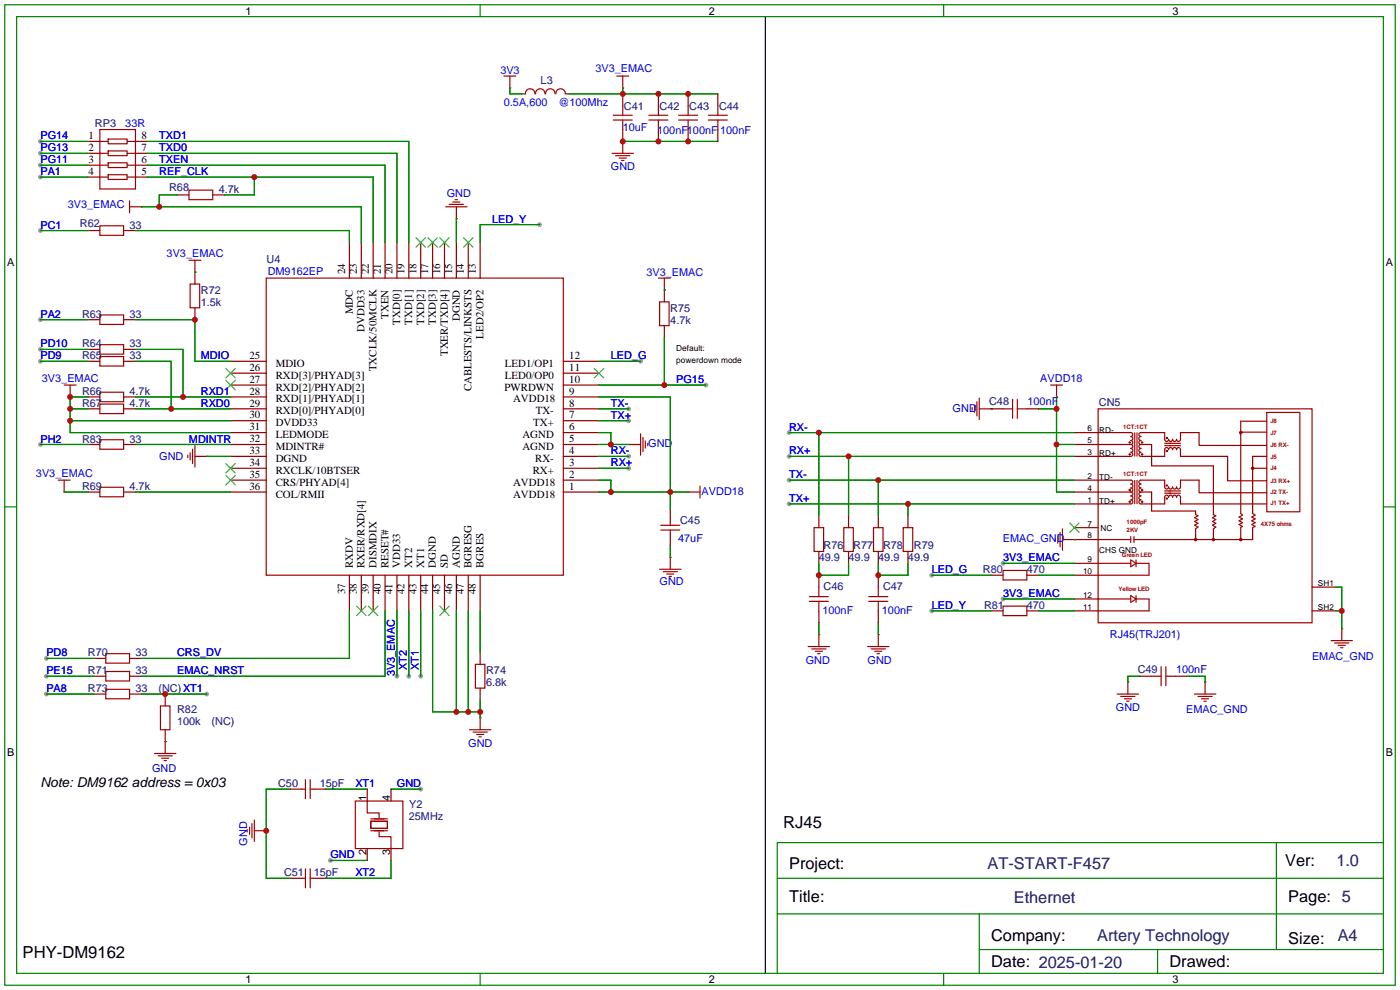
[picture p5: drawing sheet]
<svg xmlns="http://www.w3.org/2000/svg" width="299mm" height="212mm" viewBox="0 0 299 212" stroke-linecap="round" stroke-linejoin="round" font-family="sans-serif">
<g fill="#999">
<circle cx="8.6" cy="30.2" r=".51"/>
<circle cx="8.6" cy="32.8" r=".51"/>
<circle cx="8.6" cy="35.3" r=".51"/>
<circle cx="8.6" cy="37.8" r=".51"/>
<circle cx="8.6" cy="49.3" r=".51"/>
<circle cx="8.6" cy="68.3" r=".51"/>
<circle cx="8.6" cy="74.7" r=".51"/>
<circle cx="8.6" cy="77.2" r=".51"/>
<circle cx="9.9" cy="140.7" r=".51"/>
<circle cx="9.9" cy="144.5" r=".51"/>
<circle cx="84.8" cy="144.5" r=".51"/>
<circle cx="9.9" cy="148.3" r=".51"/>
<circle cx="168.7" cy="107.7" r=".51"/>
<circle cx="168.7" cy="102.6" r=".51"/>
<circle cx="168.7" cy="97.5" r=".51"/>
<circle cx="168.7" cy="92.5" r=".51"/>
<circle cx="199.1" cy="122.9" r=".51"/>
<circle cx="199.1" cy="130.6" r=".51"/>
<circle cx="214.4" cy="128" r=".51"/>
<circle cx="214.4" cy="120.4" r=".51"/>
<circle cx="89.9" cy="144.5" r=".51"/>
<circle cx="87.4" cy="144.5" r=".51"/>
<circle cx="115.3" cy="48" r=".51"/>
<circle cx="134.4" cy="97.5" r=".51"/>
<circle cx="134.4" cy="100.1" r=".51"/>
<circle cx="134.4" cy="87.4" r=".51"/>
<circle cx="134.4" cy="89.9" r=".51"/>
<circle cx="150.9" cy="82.3" r=".51"/>
<circle cx="136.9" cy="77.2" r=".51"/>
<circle cx="8.6" cy="95" r=".51"/>
<circle cx="44.2" cy="148.3" r=".51"/>
<circle cx="70.6" cy="183.9" r=".51"/>
<circle cx="89.9" cy="168.7" r=".51"/>
</g>
<g fill="none" stroke="#a10000" stroke-width=".25">
<path d="M107.7 16.3h2.5M109 16.3v2.5M131.8 16.3h2.6M133.1 16.3v2.5M21.3 32.8h1.8M21.3 27.7h7.7v12.7h-7.7zM21.3 30.2h1.8M21.3 35.3h1.8M21.3 37.8h1.8M23.1 29.7h4.1v1h-4.1zM23.1 32.3h4.1v1h-4.1zM23.1 34.8h4.1v1h-4.1z"/>
<path d="M23.1 37.3h4.1v1.1h-4.1zM27.2 32.8h1.8M27.2 30.2h1.8M27.2 35.3h1.8M27.2 37.8h1.8M112.3 20.1a1.01 1.01 0 0 1 1-1.1 1.01 1.01 0 0 1 1 1.1M114.5 20.1a1.01 1.01 0 0 1 1-1.1 1.01 1.01 0 0 1 1 1.1M116.6 20.1a1.01 1.01 0 0 1 1-1.1 1.01 1.01 0 0 1 1 1.1M118.8 20.1a1.01 1.01 0 0 1 1-1.1 1.01 1.01 0 0 1 1 1.1M130.8 32.8h4.6M131.1 24.6h4M131.1 25.7h4"/>
<path d="M131.6 33.3h3M132.3 33.8h1.6M132.8 34.3h.5M133.1 22.6v2M133.1 25.7v2M133.1 30.2v2.6M138.7 24.6h4M138.7 25.7h4M140.7 22.6v2M140.7 25.7v2M145 24.6h4.1M145 25.7h4.1"/>
<path d="M147.1 22.6v2M147.1 25.7v2M151.4 24.6h4M151.4 25.7h4M153.4 22.6v2M153.4 25.7v2M21.3 48.3h5.1v2h-5.1zM27.7 44.2h2.5M27.7 42.9v2.6M40.4 40.6h5.1v2.1h-5.1zM40.4 55.6h2.5M41.7 55.6v2.6"/>
<path d="M56.9 59.4h63.5v63.5h-63.5zM95.2 44.2h4.6M96 43.7h3.1M96.8 43.2h1.5M97.3 42.7h.5M97.5 44.2v2.5M140.7 59.4h2.6M142 59.4v2.6M21.3 67.3h5.1v2h-5.1zM21.3 73.7h5.1v2h-5.1zM21.3 76.2h5.1v2h-5.1zM40.6 60.7h2.1v5.1h-2.1z"/>
<path d="M141 64.5h2v5.1h-2zM13.7 82.3h2.6M15 82.3v2.5M21.3 83.8h5.1v2.1h-5.1zM21.3 86.4h5.1v2h-5.1zM21.3 94h5.1v2h-5.1zM40.1 97.3v.5M40.6 96.8v1.5M41.1 96v3.1M41.7 97.5h2.5M41.7 95.2v4.6M134.4 95h2.5"/>
<path d="M136.9 92.7v4.6M137.4 93.5v3M137.9 94.2v1.6M138.4 94.7v.5M207.8 87.1v.5M208.3 86.6v1.5M208.8 85.9v3M209.3 87.4h2.5M209.3 85.1v4.6M214.4 87.4h2M216.4 85.3v4.1M217.4 87.4h2.1"/>
<path d="M217.4 85.3v4.1M224.5 82.3h2.6M225.8 82.3v2.5M234.7 87.4h45.7v45.7h-45.7zM234.7 92.5h7a.42 .42 0 0 1 .4 .4 .42 .42 0 0 1-.4 .4 .43 .43 0 0 1 .4 .4 .43 .43 0 0 1-.4 .4 .43 .43 0 0 1 .4 .5 .43 .43 0 0 1-.4 .4M234.7 95h7M241.7 95a.42 .42 0 0 1 .4 .4 .42 .42 0 0 1-.4 .4 .43 .43 0 0 1 .4 .5 .43 .43 0 0 1-.4 .4M241.7 96.7a.43 .43 0 0 1 .4 .4 .43 .43 0 0 1-.4 .4h-7M242.5 92.5v5M243 92.5v5M243.9 95a.43 .43 0 0 1-.5-.4 .43 .43 0 0 1 .5-.5 .43 .43 0 0 1-.5-.4 .43 .43 0 0 1 .5-.4 .42 .42 0 0 1-.5-.4 .42 .42 0 0 1 .5-.4h5v1.4a.42 .42 0 0 0 .4 .4 .42 .42 0 0 0 .5-.4 .43 .43 0 0 0 .4 .4 .43 .43 0 0 0 .4-.4 .43 .43 0 0 0 .4 .4 .43 .43 0 0 0 .5-.4 .42 .42 0 0 0 .4 .4 .42 .42 0 0 0 .4-.4v-1.4h4v2.7h14.4M243.9 95h2.2v4.6h13.2v10.4l.5 .2-.7 .4 .7 .4-.7 .5 .7 .3-.7 .4 .7 .4-.5 .4v2.3"/>
<path d="M243.9 96.7a.43 .43 0 0 0-.5 .4 .43 .43 0 0 0 .5 .4h5v-1.4a.42 .42 0 0 1 .4-.5 .42 .42 0 0 1 .5 .5 .43 .43 0 0 1 .4-.4 .43 .43 0 0 1 .4 .4 .43 .43 0 0 1 .4-.5 .43 .43 0 0 1 .5 .5 .42 .42 0 0 1 .4-.4 .42 .42 0 0 1 .4 .4v1.5M243.9 95a.42 .42 0 0 0-.5 .4 .42 .42 0 0 0 .5 .4 .43 .43 0 0 0-.5 .5 .43 .43 0 0 0 .5 .4M248.9 95.2h3.4M248.9 94.7h3.4M252.3 97.5h10.1v5.3h8.3M265.2 92.4h5.5M270.7 88.1h7.1v21.3h-7.1zM270.7 97.5h-3v12.2l.5 .4-.7 .4 .7 .4-.7 .4 .7 .4-.7 .4 .7 .4-.5 .3v2.5h-25.3M270.7 90h-5.5v19.7l.3 .4-.7 .4 .7 .4-.7 .4 .7 .4-.7 .4 .7 .4-.3 .2v2.6M12.4 102.6h2.6M13.7 102.6v2.6M21.3 104.1h5.1v2.1h-5.1z"/>
<path d="M141.2 113.3h4.1M141.2 112.3h4.1M143.3 111.5v.8M143.3 113.3v.7M143.3 119.1v2.6M147.1 105.2h2.5M149.6 103.9v2.5M174 112.8h2v5.1h-2zM180.3 112.8h2.1v5.1h-2.1zM186.7 112.8h2v5.1h-2zM193 112.8h2.1v5.1h-2.1zM225.6 115.1v.5"/>
<path d="M226.1 114.6v1.5M226.6 113.8v3M227.1 115.3h2.5M227.1 113v4.6M234.7 102.6h7a.42 .42 0 0 1 .4 .4 .42 .42 0 0 1-.4 .5 .43 .43 0 0 1 .4 .4 .43 .43 0 0 1-.4 .4 .43 .43 0 0 1 .4 .4 .43 .43 0 0 1-.4 .5M234.7 115.3h7M234.7 105.2h7M241.7 105.2a.42 .42 0 0 1 .4 .4 .42 .42 0 0 1-.4 .4 .43 .43 0 0 1 .4 .4 .43 .43 0 0 1-.4 .4 .43 .43 0 0 1 .4 .5 .43 .43 0 0 1-.4 .4h-7M241.7 114.7v1.3M241.7 119.7l1.1 .7-1.1 .7zM242.4 114.7v1.3M242.5 102.7v5"/>
<path d="M242.8 119.7v1.4M243 102.7v5M243.9 105.2a.43 .43 0 0 1-.5-.5 .43 .43 0 0 1 .5-.4 .43 .43 0 0 1-.5-.4 .43 .43 0 0 1 .5-.4 .42 .42 0 0 1-.5-.5 .42 .42 0 0 1 .5-.4h5v1.5a.42 .42 0 0 0 .4 .4 .42 .42 0 0 0 .5-.4 .43 .43 0 0 0 .4 .4 .43 .43 0 0 0 .4-.4 .43 .43 0 0 0 .4 .4 .43 .43 0 0 0 .5-.4 .42 .42 0 0 0 .4 .4 .42 .42 0 0 0 .4-.4v-1.5h4v2.7h14.4M243.9 105.2h2.2v4h9.4v.8l.5 .2-.7 .4 .7 .4-.7 .5 .7 .3-.7 .4 .7 .4-.5 .4v2.3M243.9 105.2a.42 .42 0 0 0-.5 .4 .42 .42 0 0 0 .5 .4 .43 .43 0 0 0-.5 .4 .43 .43 0 0 0 .5 .4 .43 .43 0 0 0-.5 .5 .43 .43 0 0 0 .5 .4h5v-1.4a.42 .42 0 0 1 .4-.5 .42 .42 0 0 1 .5 .5 .43 .43 0 0 1 .4-.5 .43 .43 0 0 1 .4 .5 .43 .43 0 0 1 .4-.5 .43 .43 0 0 1 .5 .5 .42 .42 0 0 1 .4-.5 .42 .42 0 0 1 .4 .5v1.4h18.4M248.9 105.4h3.4M248.9 104.9h3.4M267.7 100.1h3.1M22.6 139.7h5.1v2h-5.1zM141 121.7h4.5M141.7 122.2h3.1M142.5 122.7h1.5"/>
<path d="M143 123.2h.5M172.7 138.2h4.6M173 127.5h4M173 128.5h4M173.5 138.7h3M174.2 139.2h1.6M174.8 139.7h.5M175 125.5v2M175 128.5v2.1M175 135.6v2.6M185.4 138.2h4.6M185.7 127.5h4"/>
<path d="M185.7 128.5h4M186.2 138.7h3M186.9 139.2h1.6M187.5 139.7h.5M187.7 125.5v2M187.7 128.5v2.1M187.7 135.6v2.6M214.4 121.9h5.1v2.1h-5.1zM214.4 129.5h5.1v2.1h-5.1zM234.7 120.4h7M234.7 128h7M241.7 127.3l1.1 .7-1.1 .7z"/>
<path d="M242.8 120.4h2.8v2.5h-10.9M242.8 127.3v1.4M242.8 128h2.8v2.6h-10.9M284.5 136.9h4.6M285.2 137.4h3.1M286 137.9h1.5M286.5 138.4h.5M286.8 134.4v2.5M22.6 143.5h5.1v2h-5.1zM22.6 147.3h5.1v2.1h-5.1zM34.3 150.9h2v5.1h-2zM35.3 158.5v2.5"/>
<path d="M100.3 156h4.6M101.1 156.5h3M101.6 142h2v5.1h-2zM101.9 157h1.5M102.4 157.5h.5M102.6 153.4v2.6M238.8 148.3h4.5M239.5 148.8h3.1M240.3 149.4h1.5M240.8 149.9h.5M241 145.8v2.5M246.1 144.5h2.1"/>
<path d="M248.2 142.5v4.1M249.2 144.5h2M249.2 142.5v4.1M255.3 148.3h4.5M256 148.8h3.1M256.8 149.4h1.5M257.3 149.9h.5M257.6 145.8v2.5M33 161h4.6M33.8 161.5h3M34.5 162.1h1.6M35.1 162.6h.5"/>
<path d="M52.8 177.3v.5M53.3 176.8v1.5M53.8 176v3.1M54.4 177.5h2.5M54.4 175.3v4.5M64.5 168.7h.8M65.3 166.6v4.1M66.3 166.6v4.1M66.3 168.7h.8M75.9 171.2h10.2v10.2h-10.2zM78.5 171.2v2.5h2.5v1.1M79.2 175.5h3.6v1.5h-3.6z"/>
<path d="M79.2 177.5h3.6M79.2 175h3.6M81 177.8v1h2.6v2.6M64.5 187.7h.8M65.3 185.7v4M66.3 185.7v4M66.3 187.7h.8"/>
<circle cx="241.4" cy="94.6" r=".13"/>
<circle cx="241.4" cy="97.1" r=".13"/>
<circle cx="244.1" cy="94.6" r=".13"/>
<circle cx="244.1" cy="97.1" r=".13"/>
<circle cx="249.4" cy="96.4" r=".13"/>
<circle cx="249.4" cy="93.6" r=".13"/>
<circle cx="265.2" cy="92.5" r=".25"/>
<circle cx="241.4" cy="107.2" r=".13"/>
<circle cx="241.4" cy="104.7" r=".13"/>
<circle cx="244.1" cy="107.2" r=".13"/>
<circle cx="244.1" cy="104.7" r=".13"/>
<circle cx="249.4" cy="106.6" r=".13"/>
<circle cx="249.4" cy="103.8" r=".13"/>
<circle cx="255.5" cy="115.3" r=".25"/>
<circle cx="259.3" cy="115.3" r=".25"/>
<circle cx="265.2" cy="115.3" r=".25"/>
<circle cx="267.7" cy="100.1" r=".25"/>
</g>
<g fill="none" stroke="#870000" stroke-width=".25">
<path d="M109 18.8h.1M133.1 18.8h.1M18.8 30.2h2.5M18.8 32.8h2.5M18.8 35.3h2.5M18.8 37.8h2.5M29 30.2h2.5M29 32.8h2.5M29 35.3h2.5M29 37.8h2.5M111.5 20.1h.8M120.9 20.1h.8"/>
<path d="M133.1 30.2h.1M133.1 20.1v2.5M133.1 27.7v2.5M140.7 20.1v2.5M140.7 27.7v2.5M147.1 20.1v2.5M147.1 27.7v2.5M153.4 20.1v2.5M153.4 27.7v2.5M18.8 49.3h2.5M26.4 49.3h2.6M30.2 44.2h.1"/>
<path d="M37.8 41.7h2.6M41.7 58.2h.1M41.7 58.2v2.5M45.5 41.7h2.5M74.7 51.8v7.6M77.2 51.8v7.6M79.8 51.8v7.6M82.3 51.8v7.6M84.8 51.8v7.6M87.4 51.8v7.6M89.9 51.8v7.6M92.5 51.8v7.6"/>
<path d="M95 51.8v7.6M97.5 46.7h.1M97.5 51.8v7.6M100.1 51.8v7.6M102.6 51.8v7.6M18.8 77.2h2.5M18.8 68.3h2.5M18.8 74.7h2.5M26.4 77.2h2.6M26.4 68.3h2.6M26.4 74.7h2.6M41.7 65.8v2.5"/>
<path d="M49.3 79.8h7.6M49.3 77.2h7.6M120.4 79.8h7.6M120.4 77.2h7.6M142 62h.1M142 62v2.5M142 69.6v2.5M15 84.8h.1M18.8 95h2.5M18.8 87.4h2.5M18.8 84.8h2.5M26.4 95h2.6"/>
<path d="M26.4 87.4h2.6M26.4 84.8h2.6M44.2 97.5h.1M49.3 97.5h7.6M49.3 95h7.6M49.3 89.9h7.6M49.3 87.4h7.6M49.3 84.8h7.6M49.3 92.5h7.6M49.3 82.3h7.6M120.4 97.5h7.6M120.4 95h7.6"/>
<path d="M120.4 89.9h7.6M120.4 87.4h7.6M120.4 84.8h7.6M120.4 92.5h7.6M120.4 82.3h7.6M134.4 95h.1M211.8 87.4h.1M211.8 87.4h2.6M219.5 87.4h2.5M225.8 84.8h.1M229.6 97.5h5.1M229.6 95h5.1"/>
<path d="M229.6 92.5h5.1M13.7 105.2h.1M18.8 105.2h2.5M26.4 105.2h2.6M49.3 105.2h7.6M49.3 102.6h7.6M49.3 100.1h7.6M120.4 105.2h7.6M120.4 102.6h7.6M120.4 100.1h7.6M143.3 119.1h.1M143.3 109v2.5"/>
<path d="M143.3 114v2.6M147.1 105.2h.1M175 110.2v2.6M175 117.9v2.5M181.4 110.2v2.6M181.4 117.9v2.5M187.7 110.2v2.6M187.7 117.9v2.5M194.1 110.2v2.6M194.1 117.9v2.5M229.6 115.3h.1M229.6 105.2h5.1"/>
<path d="M229.6 102.6h5.1M229.6 107.7h5.1M229.6 112.8h5.1M229.6 115.3h5.1M74.7 122.9v7.7M77.2 122.9v7.7M79.8 122.9v7.7M82.3 122.9v7.7M84.8 122.9v7.7M87.4 122.9v7.7M89.9 122.9v7.7M92.5 122.9v7.7"/>
<path d="M95 122.9v7.7M97.5 122.9v7.7M100.1 122.9v7.7M102.6 122.9v7.7M102.6 139.4v2.6M175 135.6h.1M175 122.9v2.6M175 130.6v2.5M187.7 135.6h.1M187.7 122.9v2.6M187.7 130.6v2.5M211.8 122.9h2.6"/>
<path d="M211.8 130.6h2.6M219.5 122.9h2.5M219.5 130.6h2.5M229.6 120.4h5.1M229.6 122.9h5.1M229.6 130.6h5.1M229.6 128h5.1M280.4 130.6h5.1M280.4 125.5h5.1M286.8 134.4h.1M20.1 140.7h2.5M20.1 144.5h2.5"/>
<path d="M20.1 148.3h2.5M27.7 140.7h2.5M27.7 144.5h2.5M27.7 148.3h2.5M35.3 158.5h.1M35.3 148.3v2.6M35.3 156v2.5M102.6 153.4h.1M102.6 147.1v2.5M241 145.8h.1M243.6 144.5h2.5M251.2 144.5h2.5"/>
<path d="M257.6 145.8h.1M56.9 177.5h.1M62 168.7h2.5M67.1 168.7h2.5M78.5 168.7v2.5M83.6 168.7v2.5M62 187.7h2.5M67.1 187.7h2.5M78.5 181.4v2.5M83.6 181.4v2.5"/>
</g>
<g fill="none" stroke="#3c3" stroke-width=".25">
<path d="M88.9 50.8l2 2M90.9 50.8l-2 2M91.4 50.8l2.1 2M93.5 50.8l-2.1 2M94 50.8l2 2M96 50.8l-2 2M99.1 50.8l2 2M101.1 50.8l-2 2M48.3 78.7l2 2.1M50.3 78.7l-2 2.1M127 78.7l2 2.1M129 78.7l-2 2.1"/>
<path d="M48.3 81.3l2 2M48.3 99.1l2 2M50.3 81.3l-2 2M50.3 99.1l-2 2M48.3 101.6l2 2M50.3 101.6l-2 2M228.6 111.8l2 2M230.6 111.8l-2 2M76.2 129.5l2 2.1M78.2 129.5l-2 2.1M78.7 129.5l2.1 2.1M80.8 129.5l-2.1 2.1"/>
<path d="M94 129.5l2 2.1M96 129.5l-2 2.1"/>
</g>
<path d="M163.6 3.6v204.4" fill="none" stroke="#000" stroke-width=".25"/>
<g fill="none" stroke="#008700" stroke-width=".25">
<path d="M109 18.8v1.3h2.5M133.1 18.8v1.3M8.6 30.2h10.2M8.6 32.8h10.2M8.6 35.3h10.2M8.6 37.8h10.2M31.5 30.2h55.9v21.6M31.5 32.8h53.3v19M31.5 35.3h50.8v16.5M31.5 37.8h48.3v14M54.4 37.8v3.9h-6.4M121.7 20.1h31.7"/>
<path d="M133.1 30.2h20.3M8.6 49.3h10.2M29 49.3h45.7v2.5M30.2 44.2h47v7.6M37.8 41.7h-3.8v2.5M41.7 58.2h.1M97.5 46.7v5.1M115.3 48h-12.7v3.8M8.6 68.3h10.2M8.6 74.7h10.2M8.6 77.2h10.2M29 68.3h12.7v8.9h7.6"/>
<path d="M29 74.7h10.1v10.1M29 77.2h7.6v10.2M128 77.2h8.9M142 62h.1M142 72.1v10.2M8.6 95h10.2M15 87.4h3.8M15 89.9h34.3M18.8 84.8h-3.8v7.7h34.3M29 84.8h20.3M29 87.4h20.3M29 95h20.3"/>
<path d="M44.2 97.5h5.1M128 84.8h15.3v24.2M128 87.4h6.4M128 89.9h6.4M128 92.5h2.6v2.5M128 97.5h6.4M128 95h6.4M128 82.3h22.9M168.7 92.5h60.9M168.7 97.5h60.9M175 92.5v17.7M181.4 97.5v12.7"/>
<path d="M211.8 87.4h.1M222 87.4h3.8M225.8 84.8v20.4h3.8M225.8 95h3.8M13.7 105.2h5.1M29 105.2h20.3M128 105.2h19.1M128 102.6h2.6v2.6M128 100.1h6.4M143.3 116.6v2.5M168.7 102.6h60.9M168.7 107.7h60.9"/>
<path d="M187.7 102.6v7.6M194.1 107.7v2.5M229.6 115.3h.1M74.7 130.6v10.1h-44.5M82.3 130.6v13.9h-52.1M84.8 130.6v13.9M87.4 130.6v13.9M89.9 130.6v13.9M92.5 130.6v21.5h10.1M97.5 130.6v21.5M100.1 130.6v21.5M102.6 130.6v8.8"/>
<path d="M175 120.4v2.5h6.4v-2.5M175 133.1v2.5M187.7 120.4v2.5h6.4v-2.5M187.7 133.1v2.5M199.1 130.6h12.7M199.1 122.9h12.7M214.4 128h15.2M214.4 120.4h15.2M222 130.6h7.6M222 122.9h7.6M285.5 125.5h1.3v8.9M285.5 130.6h1.3"/>
<path d="M9.9 140.7h10.2M9.9 144.5h10.2M9.9 148.3h10.2M30.2 148.3h14M35.3 158.5h.1M102.6 149.6v3.8M243.6 144.5h-2.6v1.3M253.7 144.5h3.9v1.3M62 168.7h-5.1v19h5.1M69.6 168.7h8.9M83.6 168.7h6.3M70.6 183.9h7.9"/>
<path d="M83.6 183.9v3.8h-14"/>
</g>
<g fill="none" stroke="#008000" stroke-width=".25">
<path d="M1 1h297.2v209.6h-297.2zM3.6 3.6h292.1v204.4h-292.1zM102.6 1v2.6M201.7 1v2.6M1 108.3h2.6M295.7 108.3h2.5M209.3 195.3v12.7M272.8 180.1v22.8M295.7 195.3h-129.6v12.7M295.7 187.7h-129.6v7.6M295.7 180.1h-129.6v7.6M102.6 208v2.6"/>
<path d="M201.7 208v2.6M209.3 202.9h86.4M247.4 202.9v5.1"/>
</g>
<g fill="#c00">
<circle cx="147.1" cy="20.1" r=".63"/>
<circle cx="140.7" cy="20.1" r=".63"/>
<circle cx="133.1" cy="20.1" r=".63"/>
<circle cx="147.1" cy="30.2" r=".63"/>
<circle cx="140.7" cy="30.2" r=".63"/>
<circle cx="133.1" cy="30.2" r=".63"/>
<circle cx="34" cy="44.2" r=".63"/>
<circle cx="15" cy="84.8" r=".63"/>
<circle cx="15" cy="87.4" r=".63"/>
<circle cx="15" cy="89.9" r=".63"/>
<circle cx="130.6" cy="95" r=".63"/>
<circle cx="130.6" cy="105.2" r=".63"/>
<circle cx="143.3" cy="105.2" r=".63"/>
<circle cx="286.8" cy="130.6" r=".63"/>
<circle cx="225.8" cy="95" r=".63"/>
<circle cx="225.8" cy="87.4" r=".63"/>
<circle cx="194.1" cy="107.7" r=".63"/>
<circle cx="187.7" cy="102.6" r=".63"/>
<circle cx="181.4" cy="97.5" r=".63"/>
<circle cx="175" cy="92.5" r=".63"/>
<circle cx="175" cy="122.9" r=".63"/>
<circle cx="187.7" cy="122.9" r=".63"/>
<circle cx="102.6" cy="152.1" r=".63"/>
<circle cx="100.1" cy="152.1" r=".63"/>
<circle cx="97.5" cy="152.1" r=".63"/>
<circle cx="54.4" cy="37.8" r=".63"/>
<circle cx="41.7" cy="68.3" r=".63"/>
<circle cx="39.1" cy="84.8" r=".63"/>
<circle cx="36.6" cy="87.4" r=".63"/>
<circle cx="142" cy="82.3" r=".63"/>
<circle cx="35.3" cy="148.3" r=".63"/>
<circle cx="56.9" cy="177.5" r=".63"/>
</g>
<g font-size="3.6">
<text x="167.4" y="176.9">RJ45</text>
<text x="4.8" y="204.8">PHY-DM9162</text>
</g>
<g font-size="3.5">
<text x="168.7" y="185.8">Project:</text>
<text x="274.7" y="185.2">Ver:</text>
<text x="168.7" y="192.8">Title:</text>
<text x="275.3" y="192.8">Page: 5</text>
<text x="211.8" y="201">Company:</text>
<text x="275.3" y="201.7">Size:</text>
<text x="211.8" y="206.8">Date: 2025-01-20</text>
<text x="249.9" y="206.8">Drawed:</text>
</g>
<g font-size="3.5" fill="#000080">
<text x="211.1" y="185.8">AT-START-F457</text>
<text x="285.6" y="185.2">1.0</text>
<text x="216.7" y="193">Ethernet</text>
<text x="234.5" y="201.2">Artery Technology</text>
<text x="285.9" y="201.2">A4</text>
</g>
<text font-size="2.9" x="8.6" y="168.1">Note: DM9162 address = 0x03</text>
<g font-size="2.3">
<text x="52.4" y="3.1">1</text>
<text x="151.5" y="3.1">2</text>
<text x="250.6" y="3.1">3</text>
<text x="18.9" y="29.7">1</text>
<text x="30.2" y="29.7">8</text>
<text x="18.9" y="32.3">2</text>
<text x="18.9" y="34.8">3</text>
<text x="30.2" y="32.3">7</text>
<text x="30.2" y="34.8">6</text>
<text x="18.9" y="37.4">4</text>
<text x="30.2" y="37.4">5</text>
<text x="1.5" y="56.8">A</text>
<text x="73.7" y="58.6" transform="rotate(-90 73.7 58.6)">24</text>
<text x="76.3" y="58.6" transform="rotate(-90 76.3 58.6)">23</text>
<text x="78.8" y="58.6" transform="rotate(-90 78.8 58.6)">22</text>
<text x="81.4" y="58.6" transform="rotate(-90 81.4 58.6)">21</text>
<text x="83.9" y="58.6" transform="rotate(-90 83.9 58.6)">20</text>
<text x="86.4" y="58.6" transform="rotate(-90 86.4 58.6)">19</text>
<text x="89" y="58.6" transform="rotate(-90 89 58.6)">18</text>
<text x="91.5" y="58.6" transform="rotate(-90 91.5 58.6)">17</text>
<text x="94.1" y="58.6" transform="rotate(-90 94.1 58.6)">16</text>
<text x="96.6" y="58.6" transform="rotate(-90 96.6 58.6)">15</text>
<text x="99.1" y="58.6" transform="rotate(-90 99.1 58.6)">14</text>
<text x="101.7" y="58.6" transform="rotate(-90 101.7 58.6)">13</text>
<text x="296.1" y="56.8">A</text>
<text x="75.4" y="67.2" transform="rotate(-90 75.4 67.2)">MDC</text>
<text x="77.9" y="71" transform="rotate(-90 77.9 71)">DVDD33</text>
<text x="83" y="68.1" transform="rotate(-90 83 68.1)">TXEN</text>
<text x="85.6" y="69.4" transform="rotate(-90 85.6 69.4)">TXD[0]</text>
<text x="88.1" y="69.4" transform="rotate(-90 88.1 69.4)">TXD[1]</text>
<text x="90.6" y="69.4" transform="rotate(-90 90.6 69.4)">TXD[2]</text>
<text x="93.2" y="69.4" transform="rotate(-90 93.2 69.4)">TXD[3]</text>
<text x="98.3" y="68.6" transform="rotate(-90 98.3 68.6)">DGND</text>
<text x="53.3" y="76.7">25</text>
<text x="95.7" y="76.1" transform="rotate(-90 95.7 76.1)">TXER/TXD[4]</text>
<text x="103.3" y="72.4" transform="rotate(-90 103.3 72.4)">LED2/OP2</text>
<text x="121.7" y="76.7">12</text>
<text x="53.3" y="79.3">26</text>
<text x="53.3" y="81.8">27</text>
<text x="58.9" y="78.4">MDIO</text>
<text x="58.9" y="80.9">RXD[3]/PHYAD[3]</text>
<text x="58.9" y="83.5">RXD[2]/PHYAD[2]</text>
<text x="80.5" y="79.3" transform="rotate(-90 80.5 79.3)">TXCLK/50MCLK</text>
<text x="100.8" y="83.7" transform="rotate(-90 100.8 83.7)">CABLESTS/LINKSTS</text>
<text x="107.8" y="83.5">PWRDWN</text>
<text x="107.9" y="80.9">LED0/OP0</text>
<text x="107.9" y="78.4">LED1/OP1</text>
<text x="121.7" y="81.8">10</text>
<text x="121.7" y="79.3">11</text>
<text x="53.3" y="84.4">28</text>
<text x="53.3" y="86.9">29</text>
<text x="53.3" y="89.4">30</text>
<text x="58.9" y="86">RXD[1]/PHYAD[1]</text>
<text x="58.9" y="88.6">RXD[0]/PHYAD[0]</text>
<text x="109.7" y="86">AVDD18</text>
<text x="114.5" y="88.6">TX-</text>
<text x="121.7" y="89.4">7</text>
<text x="121.7" y="86.9">8</text>
<text x="121.7" y="84.4">9</text>
<text x="53.3" y="92">31</text>
<text x="53.3" y="94.5">32</text>
<text x="58.9" y="91.1">DVDD33</text>
<text x="58.9" y="93.6">LEDMODE</text>
<text x="111.7" y="93.6">AGND</text>
<text x="114" y="91.1">TX+</text>
<text x="121.7" y="94.5">5</text>
<text x="121.7" y="92">6</text>
<text x="53.3" y="97.1">33</text>
<text x="53.3" y="99.6">34</text>
<text x="58.9" y="96.2">MDINTR#</text>
<text x="58.9" y="98.7">DGND</text>
<text x="58.9" y="101.3">RXCLK/10BTSER</text>
<text x="111.7" y="96.2">AGND</text>
<text x="113.8" y="101.3">RX+</text>
<text x="114.4" y="98.7">RX-</text>
<text x="121.7" y="99.6">3</text>
<text x="121.7" y="97.1">4</text>
<text x="53.3" y="102.1">35</text>
<text x="53.3" y="104.7">36</text>
<text x="58.9" y="103.8">CRS/PHYAD[4]</text>
<text x="58.9" y="106.3">COL/RMII</text>
<text x="109.7" y="106.3">AVDD18</text>
<text x="109.7" y="103.8">AVDD18</text>
<text x="121.7" y="104.7">1</text>
<text x="121.7" y="102.1">2</text>
<text x="75.4" y="121.4" transform="rotate(-90 75.4 121.4)">RXDV</text>
<text x="77.9" y="121.4" transform="rotate(-90 77.9 121.4)">RXER/RXD[4]</text>
<text x="80.5" y="121.4" transform="rotate(-90 80.5 121.4)">DISMDIX</text>
<text x="83" y="121.4" transform="rotate(-90 83 121.4)">RESET#</text>
<text x="85.6" y="121.4" transform="rotate(-90 85.6 121.4)">VDD33</text>
<text x="88.1" y="121.4" transform="rotate(-90 88.1 121.4)">XT2</text>
<text x="90.6" y="121.4" transform="rotate(-90 90.6 121.4)">XT1</text>
<text x="93.2" y="121.4" transform="rotate(-90 93.2 121.4)">DGND</text>
<text x="95.7" y="121.4" transform="rotate(-90 95.7 121.4)">SD</text>
<text x="98.3" y="121.4" transform="rotate(-90 98.3 121.4)">AGND</text>
<text x="100.8" y="121.4" transform="rotate(-90 100.8 121.4)">BGRESG</text>
<text x="103.3" y="121.4" transform="rotate(-90 103.3 121.4)">BGRES</text>
<text x="73.7" y="127" transform="rotate(-90 73.7 127)">37</text>
<text x="76.3" y="127" transform="rotate(-90 76.3 127)">38</text>
<text x="78.8" y="127" transform="rotate(-90 78.8 127)">39</text>
<text x="81.4" y="127" transform="rotate(-90 81.4 127)">40</text>
<text x="83.9" y="127" transform="rotate(-90 83.9 127)">41</text>
<text x="86.4" y="127" transform="rotate(-90 86.4 127)">42</text>
<text x="89" y="127" transform="rotate(-90 89 127)">43</text>
<text x="91.5" y="127" transform="rotate(-90 91.5 127)">44</text>
<text x="94.1" y="127" transform="rotate(-90 94.1 127)">45</text>
<text x="96.6" y="127" transform="rotate(-90 96.6 127)">46</text>
<text x="99.1" y="127" transform="rotate(-90 99.1 127)">47</text>
<text x="101.7" y="127" transform="rotate(-90 101.7 127)">48</text>
<text x="1.5" y="161.6">B</text>
<text x="296.1" y="161.6">B</text>
<text x="78.3" y="171.2" transform="rotate(-90 78.3 171.2)">1</text>
<text x="83.4" y="171.2" transform="rotate(-90 83.4 171.2)">4</text>
<text x="78.3" y="182.7" transform="rotate(-90 78.3 182.7)">2</text>
<text x="83.4" y="182.7" transform="rotate(-90 83.4 182.7)">3</text>
<text x="52.4" y="210.1">1</text>
<text x="151.5" y="210.1">2</text>
<text x="250.6" y="210.1">3</text>
</g>
<g font-size="2.3" fill="#00f">
<text x="106.9" y="15.8">3V3</text>
<text x="127.3" y="15.3">3V3_EMAC</text>
<text x="107.7" y="22.7">0.5A,600</text>
<text x="119.3" y="22.7">@100Mhz</text>
<text x="8.6" y="29.8">PG14</text>
<text x="26.8" y="27.1">33R</text>
<text x="34" y="29.8">TXD1</text>
<text x="133.1" y="28">10uF</text>
<text x="140.5" y="28.5">100nF100nF</text>
<text x="153.9" y="28.5">100nF</text>
<text x="8.6" y="32.3">PG13</text>
<text x="8.6" y="34.9">PG11</text>
<text x="34" y="32.3">TXD0</text>
<text x="34" y="34.9">TXEN</text>
<text x="8.6" y="37.4">PA1</text>
<text x="34" y="37.4">REF_CLK</text>
<text x="130.6" y="36.4">GND</text>
<text x="14.5" y="44.5">3V3_EMAC</text>
<text x="95.5" y="42.1">GND</text>
<text x="105.2" y="47.6">LED_Y</text>
<text x="8.6" y="48.9">PC1</text>
<text x="35.6" y="55">3V3_EMAC</text>
<text x="57.2" y="58.7">DM9162EP</text>
<text x="138.2" y="59">3V3_EMAC</text>
<text x="8.6" y="67.9">PA2</text>
<text x="8.6" y="74.3">PD10</text>
<text x="8.6" y="76.8">PD9</text>
<text x="42.9" y="76.8">MDIO</text>
<text x="130.6" y="76.8">LED_G</text>
<text x="9" y="81.6">3V3_EMAC</text>
<text x="144.5" y="81.9">PG15</text>
<text x="222.3" y="81.6">AVDD18</text>
<text x="42.9" y="84.4">RXD1</text>
<text x="42.9" y="87">RXD0</text>
<text x="130.6" y="87">TX-</text>
<text x="130.6" y="89.5">TX+</text>
<text x="203.6" y="87.9">GND</text>
<text x="219.6" y="86.6">100nF</text>
<text x="8.6" y="94.6">PH2</text>
<text x="40.4" y="94.6">MDINTR</text>
<text x="138.6" y="95.6">GND</text>
<text x="168.7" y="92">RX-</text>
<text x="7.7" y="102">3V3_EMAC</text>
<text x="34" y="98.4">GND</text>
<text x="130.6" y="97.1">RX-</text>
<text x="130.6" y="99.7">RX+</text>
<text x="168.7" y="97.1">RX+</text>
<text x="150" y="105.8">AVDD18</text>
<text x="168.7" y="107.3">TX+</text>
<text x="168.7" y="102.2">TX-</text>
<text x="144.9" y="115.8">47uF</text>
<text x="214.3" y="115.9">EMAC_GND</text>
<text x="214.4" y="120">3V3_EMAC</text>
<text x="141" y="125.1">GND</text>
<text x="199.1" y="122.5">LED_G</text>
<text x="175.8" y="131.2">100nF</text>
<text x="188.5" y="131.2">100nF</text>
<text x="199.1" y="130.1">LED_Y</text>
<text x="214.4" y="127.6">3V3_EMAC</text>
<text x="237.2" y="136.3">RJ45(TRJ201)</text>
<text x="9.9" y="140.3">PD8</text>
<text x="37.8" y="140.3">CRS_DV</text>
<text x="87" y="143.3" transform="rotate(-90 87 143.3)">XT2</text>
<text x="89.5" y="143.3" transform="rotate(-90 89.5 143.3)">XT1</text>
<text x="172.2" y="141.8">GND</text>
<text x="185.4" y="141.8">GND</text>
<text x="251.4" y="143.7">100nF</text>
<text x="280.4" y="141.1">EMAC_GND</text>
<text x="9.9" y="144.1">PE15</text>
<text x="9.9" y="147.9">PA8</text>
<text x="37.8" y="144.1">EMAC_NRST</text>
<text x="84.4" y="144.5" transform="rotate(-90 84.4 144.5)">3V3_EMAC</text>
<text x="238.5" y="152">GND</text>
<text x="253.5" y="152.5">EMAC_GND</text>
<text x="100.1" y="159.6">GND</text>
<text x="32.5" y="164.9">GND</text>
<text x="75.9" y="168.2">XT1</text>
<text x="84.8" y="168.2">GND</text>
<text x="52.8" y="180.7" transform="rotate(-90 52.8 180.7)">GND</text>
<text x="70.6" y="183.5">GND</text>
<text x="75.9" y="187.3">XT2</text>
</g>
<g font-size="2.3" fill="#000080">
<text x="115.5" y="18">L3</text>
<text x="133.3" y="23.5">C41</text>
<text x="141" y="23.5">C42</text>
<text x="147.3" y="23.5">C43</text>
<text x="153.7" y="23.5">C44</text>
<text x="20.3" y="27.1">RP3</text>
<text x="36.1" y="40.9">R68</text>
<text x="46.7" y="41.2">4.7k</text>
<text x="17.1" y="48.5">R62</text>
<text x="27.7" y="48.9">33</text>
<text x="57" y="56.1">U4</text>
<text x="42.9" y="62.8">R72</text>
<text x="42.9" y="65.4">1.5k</text>
<text x="17.5" y="67.9">R63</text>
<text x="27.7" y="67.9">33</text>
<text x="143.3" y="69.2">4.7k</text>
<text x="143.3" y="66.6">R75</text>
<text x="17.5" y="74.3">R64</text>
<text x="17.5" y="76.8">R65</text>
<text x="27.7" y="74.3">33</text>
<text x="27.7" y="76.8">33</text>
<text x="17.5" y="84.4">R66</text>
<text x="17.5" y="87">R67</text>
<text x="27.7" y="84.4">4.7k</text>
<text x="27.7" y="87">4.7k</text>
<text x="211.4" y="86.6">C48</text>
<text x="234.9" y="86.8">CN5</text>
<text x="17.5" y="94.6">R83</text>
<text x="27.7" y="94.6">33</text>
<text x="17.5" y="104.7">R69</text>
<text x="27.7" y="104.7">4.7k</text>
<text x="145.4" y="112">C45</text>
<text x="175" y="120">49.9</text>
<text x="176" y="117.4">R76</text>
<text x="181.4" y="120">49.9</text>
<text x="182.4" y="117.4">R77</text>
<text x="187.7" y="120">49.9</text>
<text x="188.7" y="117.4">R78</text>
<text x="194.1" y="120">49.9</text>
<text x="195.3" y="117.4">R79</text>
<text x="210.1" y="122.5">R80</text>
<text x="219.5" y="122.5">470</text>
<text x="176" y="126.1">C46</text>
<text x="188.7" y="126.1">C47</text>
<text x="210.3" y="130.1">R81</text>
<text x="219.5" y="130.1">470</text>
<text x="18.8" y="140.3">R70</text>
<text x="29" y="140.3">33</text>
<text x="243.1" y="143.7">C49</text>
<text x="18.8" y="144.1">R71</text>
<text x="18.8" y="147.9">R73</text>
<text x="29" y="144.1">33</text>
<text x="29" y="147.9">33</text>
<text x="33.9" y="147.9">(NC)XT1</text>
<text x="103.9" y="146.6">6.8k</text>
<text x="103.9" y="144.1">R74</text>
<text x="37.8" y="155">100k</text>
<text x="37.8" y="152.5">R82</text>
<text x="45.2" y="155">(NC)</text>
<text x="59.4" y="168.2">C50</text>
<text x="68.3" y="168.2">15pF</text>
<text x="87.5" y="172.8">Y2</text>
<text x="87.4" y="175.3">25MHz</text>
<text x="60.7" y="187.3">C51</text>
<text x="67.1" y="187.3">15pF</text>
</g>
<g font-size="1.8">
<text x="144.5" y="75">Default:</text>
<text x="144.5" y="77.6">powerdown mode</text>
</g>
<g font-size="1.7">
<text x="232.5" y="92.2">6</text>
<text x="232.5" y="94.8">5</text>
<text x="234.9" y="92.5">RD-</text>
<text x="232.5" y="97.3">3</text>
<text x="234.9" y="97.5">RD+</text>
<text x="232.5" y="107.5">1</text>
<text x="232.5" y="104.9">4</text>
<text x="232.5" y="102.4">2</text>
<text x="234.9" y="107.7">TD+</text>
<text x="234.9" y="102.6">TD-</text>
<text x="232.5" y="112.5">7</text>
<text x="235.2" y="113.5">NC</text>
<text x="232.5" y="115.1">8</text>
<text x="234.9" y="118.1">CHS GND</text>
<text x="231.5" y="122.7">10</text>
<text x="232.5" y="120.2">9</text>
<text x="281.7" y="125.2">SH1</text>
<text x="231.5" y="130.3">11</text>
<text x="231.5" y="127.8">12</text>
<text x="281.7" y="130.3">SH2</text>
</g>
<g font-size="1.3" fill="#a00000">
<text x="240" y="91.6">1CT:1CT</text>
<text x="271.5" y="90.3">J8</text>
<text x="271.5" y="92.9">J7</text>
<text x="271.5" y="95.4">J6 RX-</text>
<text x="240" y="101.8">1CT:1CT</text>
<text x="271.5" y="98">J5</text>
<text x="271.5" y="100.5">J4</text>
<text x="271.5" y="103.3">J3 RX+</text>
<text x="271.5" y="105.6">J2 TX-</text>
<text x="271.5" y="107.9">J1 TX+</text>
<text x="240.8" y="111.9">1000pF</text>
<text x="240.8" y="113.7">2KV</text>
<text x="269.5" y="112.4">4X75 ohms</text>
<text x="239.8" y="119.1">Green LED</text>
<text x="239" y="126.4">Yellow LED</text>
</g>
</svg>
